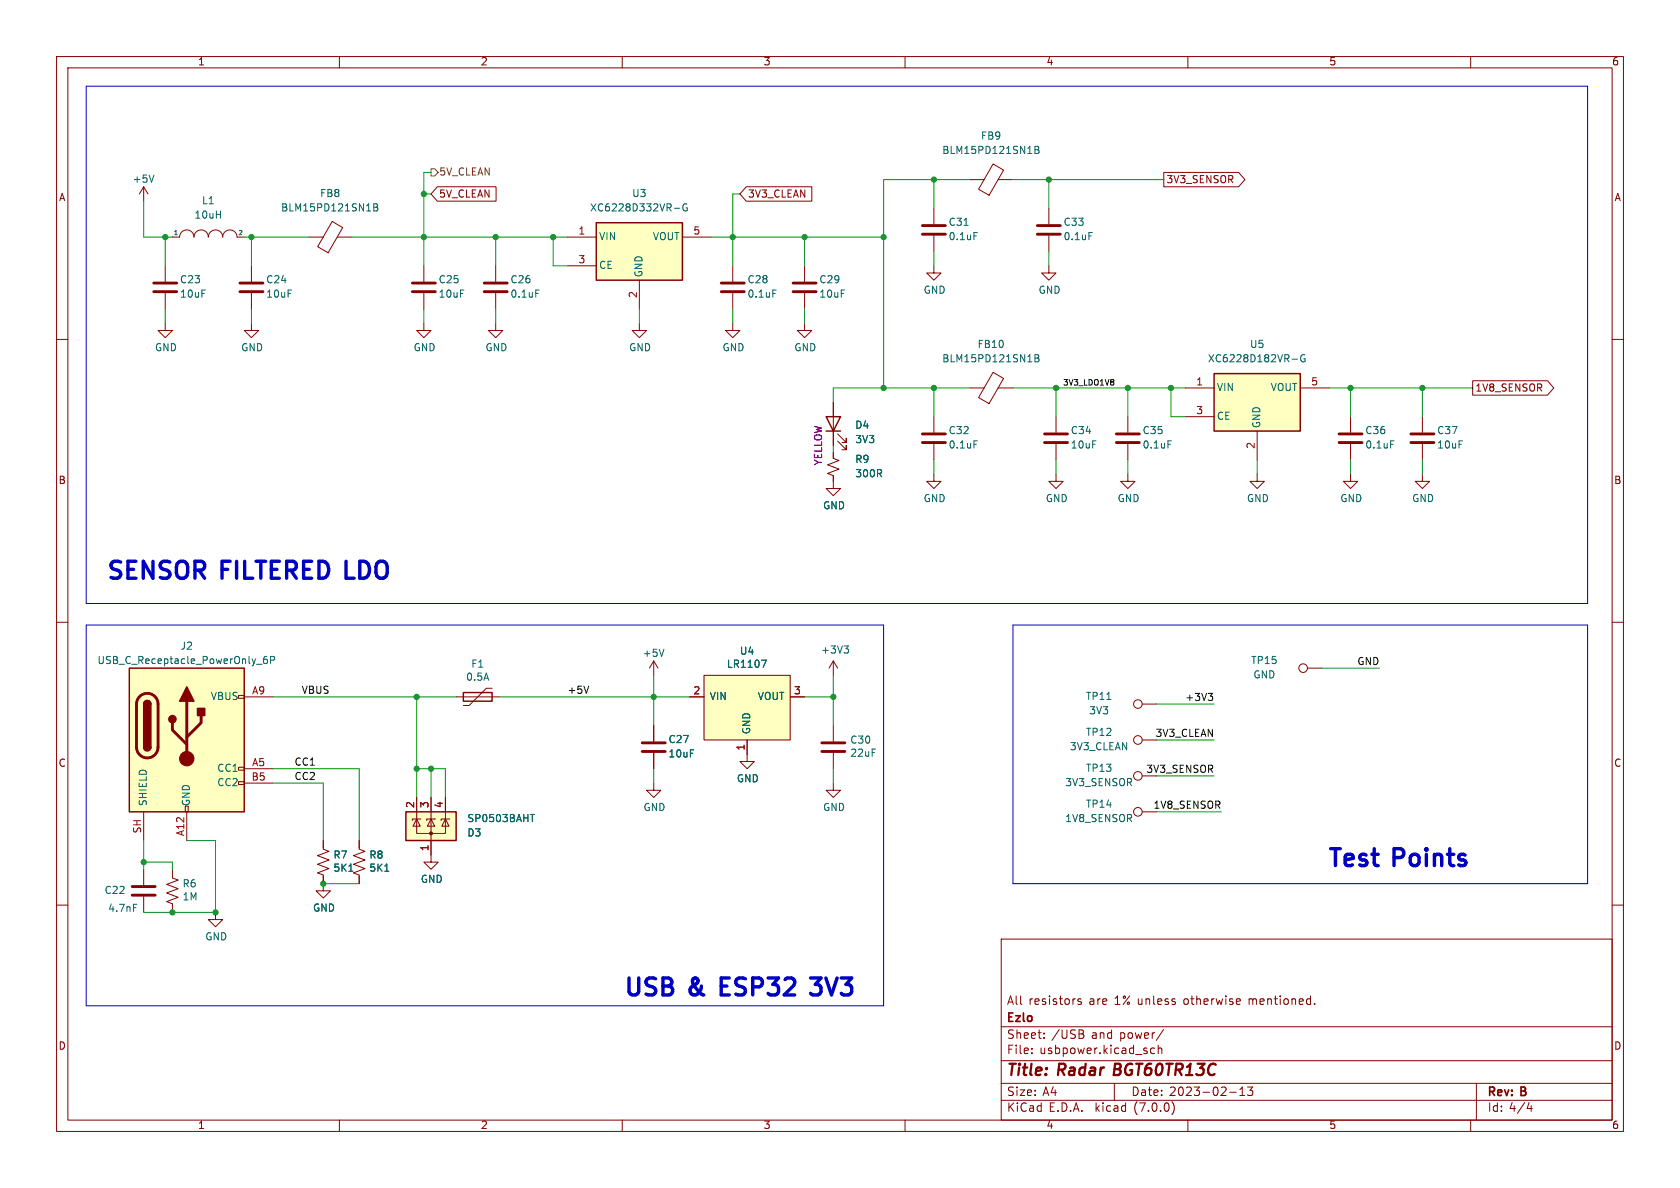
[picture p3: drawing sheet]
<svg xmlns="http://www.w3.org/2000/svg" width="297mm" height="210mm" viewBox="0 0 297 210" stroke-linecap="round" stroke-linejoin="round" font-family="sans-serif">
<g fill="none" stroke="#840000" stroke-width=".18">
<path d="M10 10h277v190h-277zM12 12h273v186h-273zM60 10v2M110 10v2M160 10v2M210 10v2M260 10v2M25.4 33v2.6M25.4 33l-.8 1.3M25.4 33l.8 1.3M58.7 39.1l1.9 1.1-2.6 4.5-1.8-1.1zM77.3 33h10.4v2.6h-10.4l-1.1-1.3z"/>
<path d="M131.9 33h11.6v2.6h-11.6l-1.1-1.3zM165.1 36.8v2.8M171.4 31.8h2.6M175.6 29l1.8 1.1-2.5 4.4-1.9-1zM176.5 31.8h2.6M185.4 36.8v2.8M205.7 30.5h13.3l1.1 1.3-1.1 1.2h-13.3zM10 60h2M29.2 57.2v1.2h1.3l-1.3 1.3-1.3-1.3h1.3M29.2 47v2.8M29.2 51.8v2.8M30.5 41.9h1.2a1.27 1.27 0 0 1 1.3-1.3 1.27 1.27 0 0 1 1.3 1.3 1.27 1.27 0 0 1 1.3-1.3 1.27 1.27 0 0 1 1.2 1.3 1.27 1.27 0 0 1 1.3-1.3 1.27 1.27 0 0 1 1.3 1.3 1.27 1.27 0 0 1 1.2-1.3 1.27 1.27 0 0 1 1.3 1.3h1.3"/>
<path d="M44.4 57.2v1.2h1.3l-1.3 1.3-1.2-1.3h1.2M44.4 47v2.8M44.4 51.8v2.8M54.6 41.9h2.5M59.6 41.9h2.6M74.9 57.2v1.2h1.3l-1.3 1.3-1.2-1.3h1.2M74.9 47v2.8M74.9 51.8v2.8M87.6 57.2v1.2h1.3l-1.3 1.3-1.2-1.3h1.2M87.6 47v2.8M87.6 51.8v2.8M100.3 41.9h5.1"/>
<path d="M100.3 47h5.1M113 57.2v1.2h1.3l-1.3 1.3-1.2-1.3h1.2M113 49.5v5.1M120.6 41.9h5.1M129.5 57.2v1.2h1.3l-1.3 1.3-1.2-1.3h1.2M129.5 47v2.8M129.5 51.8v2.8M142.2 57.2v1.2h1.3l-1.3 1.3-1.2-1.3h1.2M142.2 47v2.8M142.2 51.8v2.8M165.1 47v1.3h1.3l-1.3 1.2-1.3-1.2h1.3M165.1 41.7v2.8"/>
<path d="M185.4 47v1.3h1.3l-1.3 1.2-1.3-1.2h1.3M185.4 41.7v2.8M285 60h2M147.3 71.1v7.6M148.1 78l1.5 1.5v-.8v.8h-.8M148.1 76.7l1.5 1.5v-.7v.7h-.8M165.1 73.7v2.8M165.1 78.5v2.8M171.4 68.6h2.6M175.6 65.8l1.8 1.1-2.5 4.4-1.9-1zM176.5 68.6h2.6M186.7 73.7v2.8"/>
<path d="M186.7 78.5v2.8M199.4 73.7v2.8M199.4 78.5v2.8M209.5 68.6h5.1M209.5 73.7h5.1M222.2 76.2v5.1M229.9 68.6h5M238.8 73.7v2.8M238.8 78.5v2.8M251.5 73.7v2.8M251.5 78.5v2.8M260.3 67.3h13.3l1.1 1.3-1.1 1.3h-13.3z"/>
<path d="M147.3 80v1l1 .4-2 .8 2 .7-2 .8 1 .4v2.3h1.3l-1.3 1.2-1.3-1.2h1.3M165.1 83.8v1.3h1.3l-1.3 1.3-1.3-1.3h1.3M186.7 83.8v1.3h1.3l-1.3 1.3-1.3-1.3h1.3M199.4 83.8v1.3h1.3l-1.3 1.3-1.3-1.3h1.3M222.2 83.8v1.3h1.3l-1.3 1.3-1.2-1.3h1.2M238.8 83.8v1.3h1.2l-1.2 1.3-1.3-1.3h1.3M251.5 83.8v1.3h1.2l-1.2 1.3-1.3-1.3h1.3M10 110h2M115.6 116.8l-.8 1.3M115.6 116.8v2.6M115.6 116.8l.7 1.3M124.5 119.4h15.2v11.4h-15.2z"/>
<path d="M147.3 116.8v2.6M147.3 116.8l-.7 1.3M147.3 116.8l.8 1.3M231.1 118.1h2.6M285 110h2M42.2 138.2h1v.5h-1zM42.2 135.6h1v.5h-1zM42.2 122.9h1v.5h-1zM43.2 135.9h5.1M43.2 123.2h5.1M43.2 138.4h5.1M80.6 123.2h7.7"/>
<path d="M87 121.7h-1l-3.1 3h-1M115.6 138.4v1.3h1.2l-1.2 1.3-1.3-1.3h1.3M115.6 128.3v2.8M115.6 133.1v2.8M121.9 123.2h2.6M132.1 130.8v3.8h1.2l-1.2 1.3-1.3-1.3h1.3M139.7 123.2h2.5M147.3 138.4v1.3h1.3l-1.3 1.3-1.3-1.3h1.3M147.3 128.3v2.8M147.3 133.1v2.8M201.9 124.5h2.6M201.9 130.8h2.6"/>
<path d="M201.9 137.2h2.6M10 160h2M25.4 143.5v5.1M25.4 153.7v2.8M25.4 158.5v2.8M30.5 153.7v1.5l1 .4-2 .7 2 .8-2 .8 2 .7-2 .8 1 .4v1.5M32.8 142.5h.5v1h-.5zM33 143.5v5.1M57.1 148.6v1.5l1.1 .4-2.1 .8 2.1 .7-2.1 .8 2.1 .7-2.1 .8 1 .4v2.8h1.3l-1.3 1.3-1.2-1.3h1.2M63.5 148.6v1.5l1 .4-2 .8 2 .7-2 .8 2 .7-2 .8 1 .4v1.5M73.7 144.8v2.5h5v-2.5M73.7 144.8l.6 1.3h-1.3z"/>
<path d="M73.7 141v3.8M74.4 144.8h-1.5v.2M76.2 141v11.4h1.3l-1.3 1.3-1.3-1.3h1.3M76.2 144.8l.6 1.3h-1.2zM77 144.8h-1.6v.2M78.7 144.8l.7 1.3h-1.3zM78.7 141v3.8M79.5 144.8h-1.5v.2M201.9 143.5h2.6M285 160h2M38.1 161.3v1.3h1.3l-1.3 1.2-1.3-1.2h1.3M177 166h108v32h-108z"/>
<path d="M191.1 176.6h-.3l-.3 .2 .1 .2 .5 .1v.4h-.6M218.8 176.6h.4l.1 .3-.7 .2M219.2 177.5l-.4 .1M232.4 177.4v.2M60 198v2M110 198v2M160 198v2M177 194.5h108M177 191.5h108M177 187.5h108M177 181.5h108M182.4 186.1v.2"/>
<path d="M182.4 185.3v.2M184.6 183.4v.2M184.6 182.6v.2M191.3 182.8a.4 .4 0 0 1 .3 .3 .4 .4 0 0 1-.3 .5M191.4 182.1l.1 .2-.1 .4M197 191.5v3M204.1 185.3h-.4l-.3 .2v.5l.1 .2h.6M204.8 185.4l.2-.1h.3l.1 1M204.8 184.8v1.5M205.7 182l-1.3 1.9M207.2 194.8a1.74 1.74 0 0 1 0 2.2M210 198v2"/>
<path d="M217.4 193.1h1.1M219.2 193.7h.8M219.2 192.6l.4-.4v1.5M220.5 192.2h1l-.5 .5 .4 .2v.6l-.2 .2h-.4l-.3-.2M260 198v2M261 191.5v6.5M270 196h.9M270.7 195.5v1"/>
<circle cx="230.4" cy="118.1" r=".76"/>
<circle cx="201.2" cy="137.2" r=".76"/>
<circle cx="201.2" cy="124.5" r=".76"/>
<circle cx="201.2" cy="130.8" r=".76"/>
<circle cx="201.2" cy="143.5" r=".76"/>
</g>
<g fill="none" stroke="#840000" stroke-width=".51">
<path d="M163.1 39.9h4M183.4 39.9h4.1M27.2 51.6h4M27.2 50h4M42.4 51.6h4.1M42.4 50h4.1M72.9 51.6h4.1M72.9 50h4.1M85.6 51.6h4.1M85.6 50h4.1M127.5 51.6h4.1M127.5 50h4.1"/>
<path d="M140.2 51.6h4.1M140.2 50h4.1M163.1 41.4h4M183.4 41.4h4.1M163.1 78.2h4M163.1 76.7h4M184.7 78.2h4M184.7 76.7h4M197.4 78.2h4M197.4 76.7h4M236.7 78.2h4.1M236.7 76.7h4.1"/>
<path d="M249.4 78.2h4.1M249.4 76.7h4.1M24.7 123.1a1.91 1.91 0 0 1 2.1-.4 1.91 1.91 0 0 1 1.1 1.8v7.6a1.91 1.91 0 0 1-1.9 1.9 1.91 1.91 0 0 1-1.9-1.9v-7.8l.2-.6zM30.5 127.8v1.2l2.5 2.6M33 124v10.1M35.6 126.5v1.3l-2.6 2.5M113.5 132.8h4.1M113.5 131.3h4.1M145.3 132.8h4.1M145.3 131.3h4.1M23.4 158.2h4M23.4 156.7h4"/>
</g>
<g fill="none" stroke="#006464" stroke-width=".18">
<path d="M27.2 30.9l-.4 1.3M66.1 36h.4l.2 .3-.2 .3 .2 .2 .1 .3-.2 .2h-.5zM66.1 36.6h.4M119.2 36.8h1M121.4 36.1a.59 .59 0 0 0-.7 .6 .59 .59 0 0 0 .7 .5l.1-.4h-.2M183 25.9h.4l.2 .2-.2 .4 .2 .1 .1 .3-.2 .2h-.5zM183 26.5h.4M94.7 51.3h.6M136.6 51.3h.6M172.2 41.1h.6M192.5 41.1h.6M172.2 77.9h.6"/>
<path d="M183 62.7h.4l.2 .2-.2 .4 .2 .1 .1 .3-.2 .3h-.5zM183 63.3h.4M206.5 77.9h.6M228.4 63.5h1M230.7 62.8a.59 .59 0 0 0-.8 .5 .59 .59 0 0 0 .8 .6v-.5h-.2M245.8 77.9h.7M45.4 117.4h.9M47.2 116l-.4 .1a.86 .86 0 0 0 0 1.2l.4-.1 .1-.4-.2-.3h-.3l-.2 .3M47.8 116.7l.6-.1 .2-.1-.1-.3-.7-.2v1.3M117.4 114.8l-.4 1.2M134.6 116.7h.9l-.6 1.3M149.2 114.2h.8l-.4 .5"/>
<path d="M149.8 114.7l.2 .2v.3l-.2 .3M23.6 159.9h.6M61.7 154h.7M68 154h.7M93.7 144h.8"/>
</g>
<g fill="#ffffc2" stroke="#ffffc2" stroke-width=".18">
<path d="M22.9 118.1h20.3v25.4h-20.3z"/>
<path d="M124.5 119.4h15.2v11.4h-15.2z"/>
<path d="M105.4 39.4h15.2v10.1h-15.2z"/>
<path d="M71.8 143.5h8.8v5.1h-8.8z"/>
<path d="M214.6 66h15.3v10.2h-15.3z"/>
</g>
<path d="M105.4 39.4h15.2v10.1h-15.2zM146 73.7h2.6l-1.3 2.5zM146 76.2h2.6M214.6 66h15.3v10.2h-15.3zM22.9 118.1h20.3v25.4h-20.3zM25.4 132.1a.64 .64 0 0 0 .6 .6 .64 .64 0 0 0 .7-.6M25.4 124.5a.64 .64 0 0 1 .6-.7 .64 .64 0 0 1 .7 .7M81.9 122.4h5.1v1.6h-5.1zM71.8 143.5h8.8v5.1h-8.8z" fill="none" stroke="#840000" stroke-width=".25"/>
<g fill="#840000" stroke="#840000" stroke-width=".25">
<path d="M25.4 132.1h1.3a.64 .64 0 0 1-.7 .6 .64 .64 0 0 1-.6-.6z"/>
<path d="M25.4 124.5h1.3v7.6h-1.3z"/>
<path d="M25.6 124a.64 .64 0 0 1 .7-.1 .64 .64 0 0 1 .4 .6h-1.3z"/>
<path d="M33 121.4l1.3 2.6h-2.6z"/>
<path d="M34.9 125.2h1.3v1.3h-1.3z"/>
<circle cx="30.5" cy="127.1" r=".63"/>
</g>
<g fill="#840000" stroke="#840000" stroke-width=".18">
<circle cx="33" cy="134.1" r="1.27"/>
<circle cx="76.2" cy="147.3" r=".25"/>
</g>
<path d="M76.2 29.8h.6l.7 .7-.7 .6h-.6z" fill="none" stroke="#725600" stroke-width=".18"/>
<path d="M213.6 122.6h.8l-.4 .4M214.1 123l.3 .3v.3l-.3 .2" fill="none" stroke="#0f0f0f" stroke-width=".18"/>
<path d="M143.3 172.9h1.8l-1 1.1h.5M143.3 175.6l.4 .3h.9" fill="none" stroke="#0000c2" stroke-width=".6"/>
<path d="M15.2 15.2h265.5v91.5h-265.5zM15.2 110.5h141v67.3h-141zM179.1 110.5h101.6v45.7h-101.6z" fill="none" stroke="#0000c2" stroke-width=".18"/>
<g fill="none" stroke="#009600" stroke-width=".18">
<path d="M25.4 35.6v6.3h5.1M74.9 34.3h1.3M76.2 30.5h-1.3v16.5M130.8 34.3h-1.3v12.7M165.1 31.8v5M171.4 31.8h-15.2v36.8M179.1 31.8h26.6M185.4 31.8v5M29.2 41.9v5.1M29.2 54.6v2.6M43.2 41.9h11.4M44.4 41.9v5.1"/>
<path d="M44.4 54.6v2.6M62.2 41.9h38.1M74.9 54.6v2.6M87.6 41.9v5.1M87.6 54.6v2.6M97.8 41.9v5.1h2.5M113 54.6v2.6M125.7 41.9h30.5M129.5 54.6v2.6M142.2 41.9v5.1M142.2 54.6v2.6M165.1 44.5v2.5"/>
<path d="M185.4 44.5v2.5M147.3 78.7v1.3M165.1 68.6v5.1M171.4 68.6h-24.1v2.5M179.1 68.6h30.4M186.7 68.6v5.1M199.4 68.6v5.1M207 68.6v5.1h2.5M234.9 68.6h25.4M238.8 68.6v5.1M251.5 68.6v5.1M165.1 81.3v2.5"/>
<path d="M186.7 81.3v2.5M199.4 81.3v2.5M222.2 81.3v2.5M238.8 81.3v2.5M251.5 81.3v2.5M115.6 119.4v8.9M147.3 119.4v8.9M233.7 118.1h10.1M48.3 135.9h15.2v12.7M48.3 123.2h32.3M48.3 138.4h8.8v10.2M73.7 135.9h5v5.1"/>
<path d="M73.7 123.2v17.8M76.2 135.9v5.1M88.3 123.2h33.6M115.6 135.9v2.5M142.2 123.2h5.1M147.3 135.9v2.5M204.5 137.2h10.1M204.5 130.8h10.1M204.5 124.5h10.1M25.4 148.6v5.1M25.4 152.4h5.1v1.3M33 148.6h5.1v12.7h-12.7"/>
<path d="M57.1 156.2h6.4M204.5 143.5h11.4"/>
</g>
<g fill="#009600" stroke="#009600" stroke-width=".18">
<circle cx="73.7" cy="135.9" r=".46"/>
<circle cx="73.7" cy="123.2" r=".46"/>
<circle cx="115.6" cy="123.2" r=".46"/>
<circle cx="147.3" cy="123.2" r=".46"/>
<circle cx="207" cy="68.6" r=".46"/>
<circle cx="199.4" cy="68.6" r=".46"/>
<circle cx="165.1" cy="31.8" r=".46"/>
<circle cx="156.2" cy="41.9" r=".46"/>
<circle cx="165.1" cy="68.6" r=".46"/>
<circle cx="156.2" cy="68.6" r=".46"/>
<circle cx="185.4" cy="31.8" r=".46"/>
<circle cx="186.7" cy="68.6" r=".46"/>
<circle cx="251.5" cy="68.6" r=".46"/>
<circle cx="238.8" cy="68.6" r=".46"/>
<circle cx="87.6" cy="41.9" r=".46"/>
<circle cx="29.2" cy="41.9" r=".46"/>
<circle cx="44.4" cy="41.9" r=".46"/>
<circle cx="97.8" cy="41.9" r=".46"/>
<circle cx="74.9" cy="41.9" r=".46"/>
<circle cx="74.9" cy="34.3" r=".46"/>
<circle cx="57.1" cy="156.2" r=".46"/>
<circle cx="38.1" cy="161.3" r=".46"/>
<circle cx="30.5" cy="161.3" r=".46"/>
<circle cx="25.4" cy="152.4" r=".46"/>
<circle cx="76.2" cy="135.9" r=".46"/>
<circle cx="129.5" cy="41.9" r=".46"/>
<circle cx="142.2" cy="41.9" r=".46"/>
</g>
<g font-size="4.2" fill="#0000c2">
<text x="19" y="102.9">SENSOR FILTERED LDO</text>
<text x="234.9" y="153.7">Test</text>
<text x="246.6" y="153.7">Points</text>
<text x="110.5" y="176.5">USB &amp;</text>
<text x="128.6" y="176.5">ESP32</text>
<text x="145.6" y="176.5">3V3</text>
</g>
<g font-size="2.8" fill="#840000">
<text x="178" y="190.8">Title:</text>
<text x="187.1" y="190.8">Radar</text>
<text x="197.6" y="190.8">BGT60TR13C</text>
</g>
<g font-size="2.1" fill="#840000">
<text x="178" y="177.9">All</text>
<text x="181.8" y="177.9">resistors</text>
<text x="192.5" y="177.9">are</text>
<text x="197.1" y="177.9">1% unless</text>
<text x="209.4" y="177.9">otherwise</text>
<text x="221" y="177.9">mentioned.</text>
<text x="178" y="183.9">Sheet:</text>
<text x="178" y="181.1">Ezlo</text>
<text x="185.9" y="183.9">/USB</text>
<text x="193" y="183.9">and</text>
<text x="198" y="183.9">power/</text>
<text x="178" y="186.6">File:</text>
<text x="183.8" y="186.6">usbpower.kicad_sch</text>
<text x="178" y="196.8">KiCad</text>
<text x="178" y="194">Size:</text>
<text x="184.3" y="194">A4</text>
<text x="185.4" y="196.8">E.D.A.</text>
<text x="193.7" y="196.8">kicad</text>
<text x="200" y="194">Date:</text>
<text x="200.6" y="196.8">(7.0.0)</text>
<text x="206.7" y="194">2023-02-13</text>
<text x="263" y="194.2">Rev:</text>
<text x="263" y="196.8">Id: 4/4</text>
<text x="269" y="194.2">B</text>
</g>
<g font-size="1.8" fill="#840000">
<text x="35" y="11.8">1</text>
<text x="85" y="11.8">2</text>
<text x="135" y="11.8">3</text>
<text x="185" y="11.8">4</text>
<text x="235" y="11.8">5</text>
<text x="285" y="11.8">6</text>
<text x="10.4" y="35.8">A</text>
<text x="77.6" y="35.2">5V_CLEAN</text>
<text x="132.2" y="35.2">3V3_CLEAN</text>
<text x="206.2" y="32.7">3V3_SENSOR</text>
<text x="285.4" y="35.8">A</text>
<text x="260.8" y="69.5">1V8_SENSOR</text>
<text x="10.3" y="85.8">B</text>
<text x="285.3" y="85.8">B</text>
<text x="10.3" y="135.8">C</text>
<text x="285.3" y="135.8">C</text>
<text x="10.3" y="185.8">D</text>
<text x="285.3" y="185.8">D</text>
<text x="35" y="199.8">1</text>
<text x="85" y="199.8">2</text>
<text x="135" y="199.8">3</text>
<text x="185" y="199.8">4</text>
<text x="235" y="199.8">5</text>
<text x="285" y="199.8">6</text>
</g>
<g font-size="1.8" fill="#006464">
<text x="166.5" y="27.5">BLM15PD121SN1B</text>
<text x="173.4" y="25">FB9</text>
<text x="23.4" y="32.6">+5V</text>
<text x="56.5" y="35.1">FB8</text>
<text x="111.7" y="35.1">U3</text>
<text x="34.3" y="38.9">10uH</text>
<text x="35.6" y="36.4">L1</text>
<text x="49.6" y="37.7">BLM15PD121SN1B</text>
<text x="104.3" y="37.7">XC6228D332VR-G</text>
<text x="167.6" y="40.2">C31</text>
<text x="188" y="40.2">C33</text>
<text x="105.9" y="42.7">VIN</text>
<text x="105.9" y="47.8">CE</text>
<text x="115.3" y="42.7">VOUT</text>
<text x="167.6" y="42.7">0.1uF</text>
<text x="188" y="42.7">0.1uF</text>
<text x="31.8" y="50.4">C23</text>
<text x="31.8" y="52.9">10uF</text>
<text x="47" y="50.4">C24</text>
<text x="47" y="52.9">10uF</text>
<text x="77.5" y="50.4">C25</text>
<text x="77.5" y="52.9">10uF</text>
<text x="90.2" y="50.4">C26</text>
<text x="90.2" y="52.9">0.1uF</text>
<text x="113.9" y="49" transform="rotate(-90 113.9 49)">GND</text>
<text x="132.1" y="50.4">C28</text>
<text x="132.1" y="52.9">0.1uF</text>
<text x="144.8" y="50.4">C29</text>
<text x="144.8" y="52.9">10uF</text>
<text x="163.2" y="52.2">GND</text>
<text x="183.5" y="52.2">GND</text>
<text x="27.3" y="62.4">GND</text>
<text x="42.6" y="62.4">GND</text>
<text x="73.1" y="62.4">GND</text>
<text x="85.8" y="62.4">GND</text>
<text x="111.2" y="62.4">GND</text>
<text x="127.7" y="62.4">GND</text>
<text x="140.4" y="62.4">GND</text>
<text x="166.5" y="64.3">BLM15PD121SN1B</text>
<text x="172.8" y="61.8">FB10</text>
<text x="213.5" y="64.3">XC6228D182VR-G</text>
<text x="220.9" y="61.8">U5</text>
<text x="215.1" y="69.4">VIN</text>
<text x="224.5" y="69.4">VOUT</text>
<text x="151.1" y="76.1">D4</text>
<text x="167.6" y="77">C32</text>
<text x="189.2" y="77">C34</text>
<text x="201.9" y="77">C35</text>
<text x="215.1" y="74.5">CE</text>
<text x="223.1" y="75.7" transform="rotate(-90 223.1 75.7)">GND</text>
<text x="241.3" y="77">C36</text>
<text x="254" y="77">C37</text>
<text x="151.1" y="78.6">3V3</text>
<text x="151.1" y="82.1">R9</text>
<text x="167.6" y="79.6">0.1uF</text>
<text x="189.2" y="79.6">10uF</text>
<text x="201.9" y="79.6">0.1uF</text>
<text x="241.3" y="79.6">0.1uF</text>
<text x="254" y="79.6">10uF</text>
<text x="151.1" y="84.6">300R</text>
<text x="163.2" y="89">GND</text>
<text x="184.8" y="89">GND</text>
<text x="197.5" y="89">GND</text>
<text x="220.4" y="89">GND</text>
<text x="236.9" y="89">GND</text>
<text x="249.6" y="89">GND</text>
<text x="145.4" y="90.3">GND</text>
<text x="17.2" y="117.7">USB_C_Receptacle_PowerOnly_6P</text>
<text x="31.9" y="115.1">J2</text>
<text x="83.2" y="118.3">F1</text>
<text x="113.6" y="116.4">+5V</text>
<text x="128.4" y="118.3">LR1107</text>
<text x="130.7" y="116">U4</text>
<text x="145.1" y="115.8">+3V3</text>
<text x="221.1" y="117.7">TP15</text>
<text x="37.1" y="124">VBUS</text>
<text x="82.3" y="120.6">0.5A</text>
<text x="125.5" y="124">VIN</text>
<text x="133.8" y="124">VOUT</text>
<text x="191.9" y="124">TP11</text>
<text x="221.5" y="120.2">GND</text>
<text x="118.1" y="131.6">C27</text>
<text x="132.9" y="129.8" transform="rotate(-90 132.9 129.8)">GND</text>
<text x="150.2" y="131.7">C30</text>
<text x="191.9" y="130.4">TP12</text>
<text x="192.5" y="126.6">3V3</text>
<text x="38.3" y="136.7">CC1</text>
<text x="118.1" y="134.2">10uF</text>
<text x="150.2" y="134">22uF</text>
<text x="189.1" y="132.9">3V3_CLEAN</text>
<text x="191.9" y="136.7">TP13</text>
<text x="26.2" y="142.5" transform="rotate(-90 26.2 142.5)">SHIELD</text>
<text x="33.8" y="142.5" transform="rotate(-90 33.8 142.5)">GND</text>
<text x="38.3" y="139.3">CC2</text>
<text x="113.7" y="143.6">GND</text>
<text x="130.2" y="138.6">GND</text>
<text x="145.4" y="143.6">GND</text>
<text x="188.3" y="139.3">3V3_SENSOR</text>
<text x="191.9" y="143.1">TP14</text>
<text x="82.6" y="148.1">D3</text>
<text x="82.6" y="145.6">SP0503BAHT</text>
<text x="188.3" y="145.6">1V8_SENSOR</text>
<text x="58.9" y="152.1">R7</text>
<text x="58.9" y="154.4">5K1</text>
<text x="65.2" y="152.1">R8</text>
<text x="65.2" y="154.4">5K1</text>
<text x="18.4" y="158.3">C22</text>
<text x="19.1" y="161.5">4.7nF</text>
<text x="32.2" y="157.1">R6</text>
<text x="32.2" y="159.4">1M</text>
<text x="55.3" y="161.4">GND</text>
<text x="74.3" y="156.3">GND</text>
<text x="36.2" y="166.5">GND</text>
</g>
<text font-size="1.8" fill="#725600" x="77.7" y="31.3">5V_CLEAN</text>
<g font-size="1.8" fill="#a90000">
<text x="102.2" y="41.7">1</text>
<text x="122.5" y="41.7">5</text>
<text x="102.2" y="46.7">3</text>
<text x="112.8" y="52.7" transform="rotate(-90 112.8 52.7)">2</text>
<text x="211.4" y="68.3">1</text>
<text x="231.7" y="68.3">5</text>
<text x="211.4" y="73.4">3</text>
<text x="222" y="79.4" transform="rotate(-90 222 79.4)">2</text>
<text x="44.5" y="122.9">A9</text>
<text x="122.5" y="122.9">2</text>
<text x="140.3" y="122.9">3</text>
<text x="44.5" y="135.6">A5</text>
<text x="131.8" y="132.7" transform="rotate(-90 131.8 132.7)">1</text>
<text x="44.4" y="138.2">B5</text>
<text x="73.4" y="142.9" transform="rotate(-90 73.4 142.9)">2</text>
<text x="75.9" y="142.9" transform="rotate(-90 75.9 142.9)">3</text>
<text x="78.5" y="142.9" transform="rotate(-90 78.5 142.9)">4</text>
<text x="25.1" y="147.4" transform="rotate(-90 25.1 147.4)">SH</text>
<text x="32.8" y="147.9" transform="rotate(-90 32.8 147.9)">A12</text>
<text x="75.9" y="150.5" transform="rotate(-90 75.9 150.5)">1</text>
</g>
<text font-size="1.8" fill="#840084" x="145.6" y="82.3" transform="rotate(-90 145.6 82.3)">YELLOW</text>
<g font-size="1.8" fill="#0f0f0f">
<text x="239.8" y="117.8">GND</text>
<text x="53.3" y="122.8">VBUS</text>
<text x="100.3" y="122.8">+5V</text>
<text x="209.4" y="124.1">+3V3</text>
<text x="204.2" y="130.5">3V3_CLEAN</text>
<text x="52.1" y="135.5">CC1</text>
<text x="202.5" y="136.8">3V3_SENSOR</text>
<text x="52.1" y="138.1">CC2</text>
<text x="203.8" y="143.2">1V8_SENSOR</text>
</g>
<text font-size="1.4" fill="#0f0f0f" x="188" y="68.3">3V3_LDO1V8</text>
<g font-size="1.1" fill="#006464">
<text x="30.6" y="41.7">1</text>
<text x="42.1" y="41.7">2</text>
</g>
</svg>
